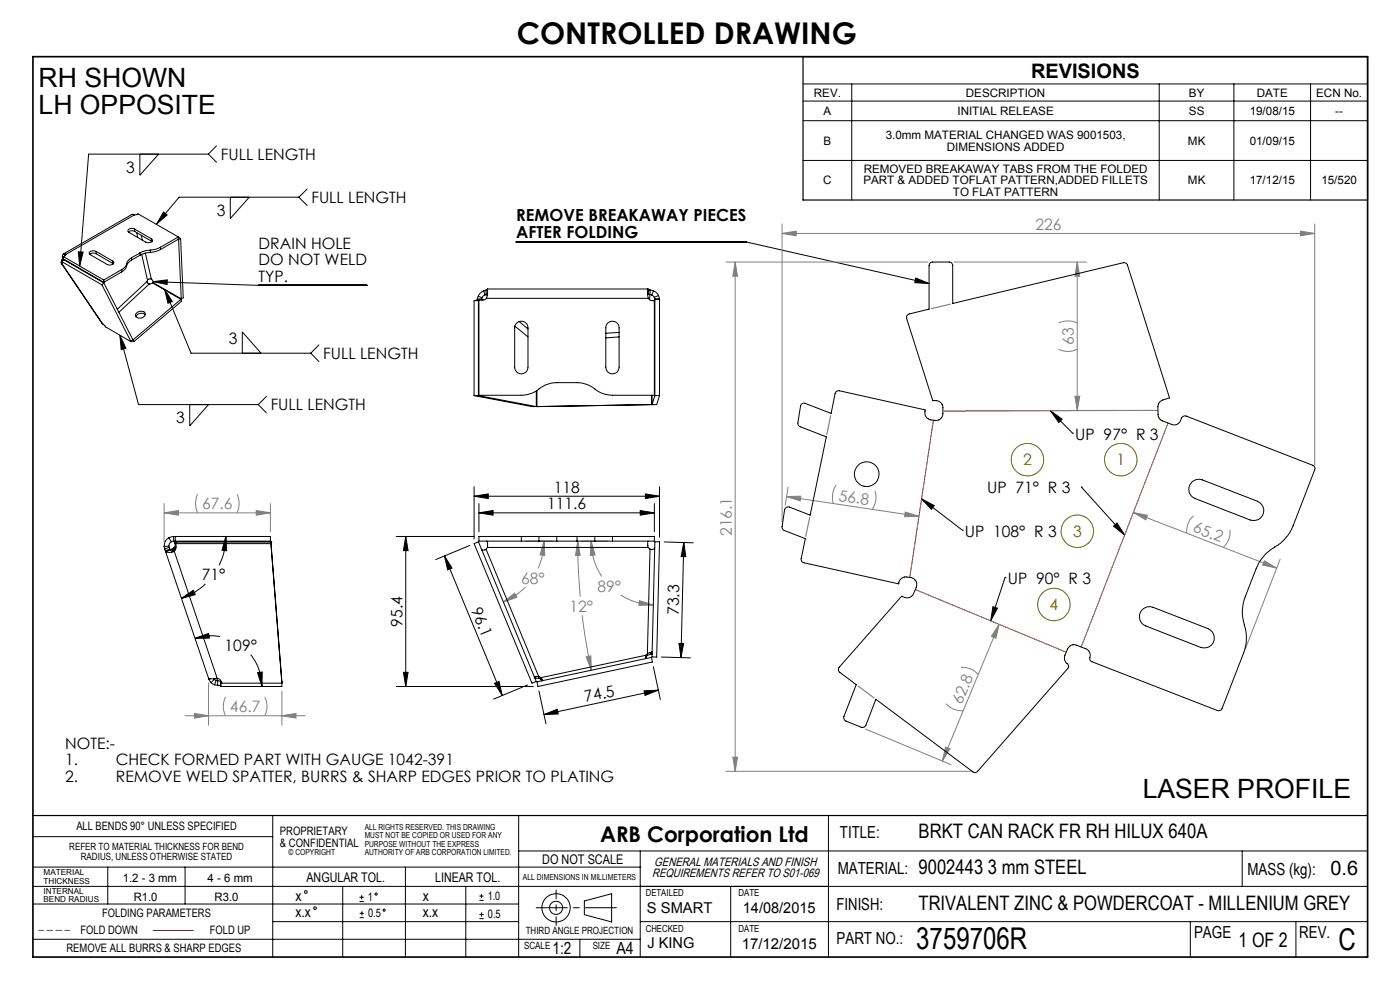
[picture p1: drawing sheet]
<svg xmlns="http://www.w3.org/2000/svg" width="297mm" height="210mm" viewBox="0 0 297 210" stroke-linecap="round" stroke-linejoin="round" font-family="sans-serif">
<g fill="none" stroke="#000" stroke-width=".21">
<path d="M170.4 17.8h119.7M180.7 17.8v24.6M245.9 17.8v24.6M261.8 17.8v24.6M278 17.8v24.6M29.7 32.7v4.5l4-4.5M44.2 32.7h-25.4l-1.9 23.7M44.2 32.7l1.7 1.7M45.9 30.9l-1.7 1.8M170.4 21.4h119.7M170.4 25.6h119.7M170.4 34h119.7"/>
<path d="M16.6 53.4l1 .1-.7 2.9zM32.5 59.8l3-.4v1zM32.5 59.8l22.3 .7h23.1M34.7 45l.8 .6-2.3 2zM48.9 41.8v4.5l4-4.5M63.4 41.8h-25.4l-4.8 5.8M63.4 41.8l1.8 1.8M65.2 40.1l-1.8 1.7M109.5 51.3h48.8l38.8 8.8M194.3 59l2.8 1.1-3-.1zM25.4 71.1l1.3 2.8-1 .2zM25.4 71.1l4 14.7h25.4"/>
<path d="M34.9 61.4l1.6 2.6-.9 .3zM34.9 61.4l5.6 13.5h25.4M51.4 74.9v-4.5l4 4.5M65.9 74.9l1.8 1.8M67.7 73.2l-1.8 1.7M40.3 85.8v4.5l3.9-4.5M54.8 85.8l1.7 1.8M56.5 84.1l-1.7 1.7M222.8 87.1l4.7 4.8M222.8 87.1l2.5 1.8-.7 .7zM227.5 91.9h.1M47.9 113.8l.2 3-1-.1z"/>
<path d="M47.9 113.8a13.4 13.4 0 0 1-1.4 6.1M84.1 113.8h16.5M86.1 113.8l.5 3h-1zM86.1 113.8v31.8M94.3 117.9l1.6 2.6-.9 .4zM94.3 117.9l12.2 29.6M99.7 115.7l-7.3 3M100.6 105.3l3-.5v1zM100.6 103.2v11.1M100.6 105.3h39.3M101.6 108.8l3-.5v1zM101.6 106.8v6"/>
<path d="M101.6 108.8h37.2M135.8 108.3l3 .5-3 .5zM136.9 104.8l3 .5-3 .5zM138.8 106.8v6M139.9 103.2v10.7M140.9 115l6.2 .1M145.1 115.1l-.6 24.4M145.1 115.1l.4 3h-1zM195.5 105.8l2.7 1.4-.6 .8zM195.5 105.8l8.7 6.7M204.2 112.5h.1M229.4 103.3h.1"/>
<path d="M229.4 103.3l9.2 10.2M236.2 111.6l.8-.7 1.6 2.6zM38.5 126.9l2.5-1.7 .4 .9zM41.4 135.4l2.8-1 .2 1zM43.6 123.9a12.5 12.5 0 0 1-5.1 3M46.7 135a11.3 11.3 0 0 0-5.3 .4M53.2 138.9a10.7 10.7 0 0 1 2.4 6.7M140.3 139.4l6.2 .2M144 136.5h1l-.5 3zM210.6 128.7l1 .3-1.4 2.7zM213.2 122.5h.1M213.2 122.5l-3 9.2"/>
<path d="M54.6 142.7l1-.2v3.1zM84.1 145.6h29M85.6 142.6h1l-.5 3zM104.9 144.9l1-.3 .6 2.9zM111.9 145.3l-7.2 3M114.3 146.6l1.5 6.9M115.4 151.6l2.8-1.1 .2 .9zM136.6 146.5l3.1-.1-2.9 1.1zM138.6 141.4l1.5 7M139.7 146.4l-24.3 5.2M7 177.5h50.9M57.9 173v30"/>
<path d="M110 173v30M175.8 173v30M7 188h283.1M7 199.2h128.8M7.1 183.9h128.7M7.1 191.8h102.9M22.9 183.9v7.9M39.3 183.9v7.9M57.9 195.5h52.1M72.7 188v15M76.3 191.2h.9M76.3 190.3h.9"/>
<path d="M76.3 194.7h.9M76.3 193.7h.9M76.7 189.9v.9M76.8 193.3v.9M86 183.9v19.1M98.8 188v15M101.7 194.9h.9M101.7 194h.9M101.7 191h.9M101.7 190.1h.9M102.1 189.6v.9M102.2 193.5v.9"/>
<path d="M110 180.5h180.1M123 199.2v3.8M124 191.1l5.8-1.5v6l-5.8-1.6zM135.8 180.5v22.5M135.8 195.5h154.3M155 188v15M252.5 195.5v7.5M263.5 180.5v7.5M274.9 195.5v7.5"/>
<circle cx="64.9" cy="189.2" r=".29"/>
<circle cx="66.8" cy="192.6" r=".29"/>
<circle cx="79.8" cy="189.6" r=".22"/>
<circle cx="81.5" cy="193.1" r=".22"/>
<circle cx="118" cy="192.6" r="3"/>
<circle cx="118" cy="192.6" r="1.38"/>
</g>
<g fill="none" stroke="#808000" stroke-width=".21">
<circle cx="218" cy="97.5" r="3.4"/>
<circle cx="237.8" cy="97.5" r="3.4"/>
<circle cx="228.5" cy="112.7" r="3.4"/>
<circle cx="223.6" cy="128.2" r="3.4"/>
</g>
<g fill="none" stroke="#808080" stroke-width=".21">
<path d="M154 55.6h42.8M156 55.6v108M156 55.6l.5 3h-1zM165.9 49.5l3-.5v1zM165.9 47.5v63.2M165.9 49.5h113M202.4 55.6h28.1M228.5 55.6l.6 3h-1.1zM228.5 55.6v31.5M275.9 49l3 .5-3 .5zM278.9 47.5v51.2M224.6 74.1a4.5 4.5 0 0 0 3.9 0"/>
<path d="M224.6 68.5a4.5 4.5 0 0 1 3.9 0M226.6 87.1h18.1M228 84.1h1.1l-.6 3zM34.8 106.8v8.1M34.8 108.8h22.6M34.8 108.8l3.1-.5v1zM41.9 104.8a4.5 4.5 0 0 0 0 4M50.3 104.8a4.5 4.5 0 0 1 0 4M54.4 108.3l3 .5-3 .5zM57.4 106.8v6M111.6 114.8h5.8M115.4 114.8l.2 3-1-.1z"/>
<path d="M115.4 114.8a13.8 13.8 0 0 1-1.2 5.8M122.6 114.8l.5 3h-1zM122.6 114.8v4.4l.5 7.4M123.4 114.8h5.5M125.4 114.8l.8 2.9-1 .1zM125.4 114.8a13.5 13.5 0 0 0 2.2 7.5M166.9 105.3h3l-.1 .9zM166.9 105.3l28 4.2M167.2 103.3l-.6 3.9M177.4 102.9a4.5 4.5 0 0 0-.6 3.9M185.6 104.1a4.3 4.3 0 0 1-.6 3.9M192.1 108.6l2.8 .9-3 .1z"/>
<path d="M240.5 108.7l2.9 .6-.3 1zM240.5 108.7l30.3 11.8M253.2 109.4a4.4 4.4 0 0 0-1.4 3.7M260.9 112.4a4.5 4.5 0 0 1-1.4 3.7M268.2 118.9l2.6 1.6-2.9-.6zM271.6 118.6l-7.4 19M106.8 127.7l2.4-1.9 .4 .9zM111.4 124.5a13.2 13.2 0 0 1-4.6 3.2M123.5 130.6l.6 4.3 1.3 7.3M124.4 139.3l.9-.2 .1 3.1zM131.7 126.2a13.9 13.9 0 0 0 6.9 2.1M135.7 127.4l2.9 .9-3.1 .1z"/>
<path d="M211.9 132.4l-.6 3-1-.4zM211.9 132.4l-12 29M39.2 151.8h25.6M41.2 151.3l3 .5-3 .5zM44.2 144.9v8.9M47.8 147.8a4.5 4.5 0 0 0 0 4M56.2 147.8a4.5 4.5 0 0 1 0 4M59.8 146.6v7.2M59.8 151.8l3-.5v1zM183.6 154.6l18.2 7.6M200.6 158.5l.9 .3-1.6 2.6zM200.7 149.3a4.5 4.5 0 0 0 3.6 1.5"/>
<path d="M203.9 141.6h.3a4.4 4.4 0 0 1 3.3 1.5M154 163.6h52.4M155.5 160.6h1l-.5 3z"/>
</g>
<path d="M170.4 12h119.7v30.4h-119.7zM7 173h283.1" fill="none" stroke="#000" stroke-width=".25"/>
<path d="M113.7 192.6h17.1" fill="none" stroke="#000" stroke-width=".21" stroke-dasharray="15.2 1.3 1.3 1.3" stroke-dashoffset="8.6"/>
<path d="M118 196.3v-7.5" fill="none" stroke="#000" stroke-width=".21" stroke-dasharray="15.2 1.3 1.3 1.3" stroke-dashoffset="13.4"/>
<path d="M7 12h283.1v191h-283.1z" fill="none" stroke="#000" stroke-width=".35"/>
<path d="M198 89.1l-5 33.4M245.6 87.1l-45.6 .1M247.8 89.7l-18.4 47.5M194.2 125.1l32 13.3M32.5 197.4h8.6" fill="none" stroke="#f00" stroke-width=".21"/>
<path d="M201.6 64.5l-4 1M176.2 88.2l-.8 4M171.8 109.8l-.9 4M182.1 145.5l3.3 2.6" fill="none" stroke="#808080" stroke-width=".25"/>
<path d="M14.8 197.4h-6.6" fill="none" stroke="#00f" stroke-width=".21" stroke-dasharray="1.3 .6" stroke-dashoffset=".2"/>
<g fill="#000">
<path d="M194.3 59l2.8 1.1-3-.1zM222.8 87.1l2.5 1.8-.7 .7zM210.6 128.7l1 .3-1.4 2.7z"/>
<path d="M32.5 59.8l3-.4v1zM34.7 45l.8 .6-2.3 2zM16.6 53.4l1 .1-.7 2.9zM34.9 61.4l1.6 2.6-.9 .3zM25.4 71.1l1.3 2.8-1 .2z"/>
<path d="M135.8 108.3l3 .5-3 .5zM101.6 108.8l3-.5v1z"/>
<path d="M145.1 115.1l.4 3h-1zM144 136.5h1l-.5 3z"/>
<path d="M195.5 105.8l2.7 1.4-.6 .8zM236.2 111.6l.8-.7 1.6 2.6z"/>
<path d="M54.6 142.7l1-.2v3.1zM41.4 135.4l2.8-1 .2 1zM38.5 126.9l2.5-1.7 .4 .9zM47.9 113.8l.2 3-1-.1zM100.6 105.3l3-.5v1zM136.9 104.8l3 .5-3 .5z"/>
<path d="M85.6 142.6h1l-.5 3zM86.1 113.8l.5 3h-1z"/>
<path d="M104.9 144.9l1-.3 .6 2.9zM94.3 117.9l1.6 2.6-.9 .4z"/>
<path d="M136.6 146.5l3.1-.1-2.9 1.1zM115.4 151.6l2.8-1.1 .2 .9z"/>
</g>
<g fill="#808080">
<path d="M59.8 151.8l3-.5v1zM41.2 151.3l3 .5-3 .5z"/>
<path d="M34.8 108.8l3.1-.5v1zM54.4 108.3l3 .5-3 .5zM125.4 114.8l.8 2.9-1 .1zM135.7 127.4l2.9 .9-3.1 .1zM122.6 114.8l.5 3h-1zM124.4 139.3l.9-.2 .1 3.1zM106.8 127.7l2.4-1.9 .4 .9zM115.4 114.8l.2 3-1-.1zM165.9 49.5l3-.5v1zM275.9 49l3 .5-3 .5z"/>
<path d="M200.6 158.5l.9 .3-1.6 2.6zM211.9 132.4l-.6 3-1-.4z"/>
<path d="M156 55.6l.5 3h-1zM155.5 160.6h1l-.5 3zM228.5 55.6l.6 3h-1.1zM228 84.1h1.1l-.6 3z"/>
<path d="M240.5 108.7l2.9 .6-.3 1zM268.2 118.9l2.6 1.6-2.9-.6z"/>
<path d="M166.9 105.3h3l-.1 .9zM192.1 108.6l2.8 .9-3 .1z"/>
</g>
<g fill="none" stroke="#000" stroke-width=".21">
<path d="M13 55.9l8.8 12.8M13.1 55.3v.6M13.1 55.9l.1 .1M13.1 55.5l.1 .5M13.1 55.5l8.5 4.9M13.1 55.5l.4-.4 8.5 4.9M13.2 56l8.6 12.7M13.2 55l-.1 .3M13.2 55l.2 .1M13.2 56h.1M13.2 54.5l.1 .2M13.2 55.8l-.1 .1"/>
<path d="M13.2 54.5l.2 .1M13.2 55.3h-.1M13.3 54.7l-.1 .3M13.3 54.7l.1 .1M13.4 54.4l8.6 5M13.4 54.4v.5l8.6 5M13.5 55.1h.1M13.6 55.1h.1M13.6 55v.1M13.7 53.8l.3 .2M13.7 53.8l-.4 .2-.1 .5M13.7 53.8l.1 .4"/>
<path d="M14 54l-.1 .2-.5 .2M20.4 53.3a.97 .97 0 0 0-1.5 .5l.3 .2 3.5 2.1a.97 .97 0 0 0 1.5-.4l-.3-.3M20.4 53.8a1.26 1.26 0 0 0-1.3 .1M20.4 53.3l3.5 2.1M20.4 53.3v.5M20.4 53.8l3.5 2.1M22 60l6.2 12.1-.4 .4M22 60l-.4 .4M22 59.4v.5M23.9 55.9l.2 .1M23.9 55.4v.5M25.8 57.2l-3.8 2.2"/>
<path d="M25.8 57.7l-3.8 2.2M25.8 57.2v.5M26.8 55.9a1.83 1.83 0 0 1-1 1.3M26.8 56.4a1.83 1.83 0 0 1-1 1.3M26.8 55.9v.5M27.9 54.7a2.22 2.22 0 0 0-1.1 1.2M27.9 55.2a2.22 2.22 0 0 0-1.1 1.2M27.9 54.7v.5M28.5 45.6l.8-.2 8.5 4.9M28.5 45.6l-.6-.1-14.4 8.4M28.5 45.6l-14.5 8.4M28.6 48.6l-.2-.1a.8 .8 0 0 0-1.2 .6l3.7 2.3a.97 .97 0 0 0 1.4-.5l-.2-.2"/>
<path d="M28.6 49.1l-.2-.1a1.18 1.18 0 0 0-1.2 .2M28.6 48.6l3.5 2.1M28.6 48.6v.5M28.6 49.1l3.5 2M29 49.3l.2 1.1M29.7 53.6l-1.8 1.1M29.7 53.6v.5M29.7 54.1l-1.8 1.1M30 49.9l.2 1M30.1 54l1.2 5.4M30.8 53.7l1.3 5.5M31.2 59.7l.1 .3 .3 .2"/>
<path d="M31.2 59.7l-6.3 5.9M31.3 59.4l-.1 .3M31.9 53l-1.2 .2-1 .4M31.9 53.5l-1.2 .2-1 .4M31.9 53v.5M32.1 51.1l.1 .2M32.1 59.2l.4 .8 6 3.4M32.1 59.2h-.5l-.3 .2M32.1 50.7v.4M34 52.4l-.9 .5-1.2 .1M34 52.9l-.9 .4-1.2 .2M34 52.4v.5"/>
<path d="M37.8 50.3l-3.8 2.1M37.8 50.3v.5M37.8 50.8l-3.8 2.1M37.8 50.8h.1M37.8 50.3l.5 .3M37.9 50.8l.6 12.6M38.3 50.6l-.4 .2M38.3 50.6l.6 12.6-.4 .2M197.3 55.8l.4-.2h3.7a.72 .72 0 0 1 .7 .7v8.1l36.2-8.7a.75 .75 0 0 1 .9 .5l8.9 28.2-1.7 .6a1.45 1.45 0 0 0-.8 1.3l.1 1.8 .3 .8 .6 .4 1.9 .7a1.66 1.66 0 0 0 2.2-1.4l.5-.4 .4 .1 26.9 10.4a.71 .71 0 0 1 .4 1l-4.6 11.8a9.6 9.6 0 0 1-4.5 5l-1.2 .9-1.4 1.8-3 7.4a9.4 9.4 0 0 0 0 6.7l.2 2.3-.3 2.3-4.8 12.4a.76 .76 0 0 1-1 .4l-26.7-10.3a.85 .85 0 0 1-.3-1.3 1.54 1.54 0 0 0-1-1.5l-2.2-.8h-.7l-.8 .7-.7 1.5a1.79 1.79 0 0 0 .7 2v.7l-19.2 21.9a.69 .69 0 0 1-1 .1l-20.6-15.4-2.1 5.5a.76 .76 0 0 1-1 .5l-3.2-1.3a.86 .86 0 0 1-.5-1l2.6-6.8-3.4-2.6a.77 .77 0 0 1-.2-1.1l13.3-15a1.7 1.7 0 0 0 2.4-.3l.1-.3a2.86 2.86 0 0 0 .6-2.3l-.3-.6a2.86 2.86 0 0 0-2.1-.6 1.6 1.6 0 0 0-1.4 1.5l-20.1-4.5a.74 .74 0 0 1-.5-.9l.9-4.2-4.5-1.8a.74 .74 0 0 1-.5-.8l.5-3.5a.77 .77 0 0 1 1.1-.6l4.4 1.7 3.4-16.6-5.5-2.2a.76 .76 0 0 1-.5-.8l.5-3.6a.71 .71 0 0 1 1-.5l5.5 2.1 .9-4.2a.81 .81 0 0 1 .9-.6l18.2 4.1a1.57 1.57 0 0 0 1.2 2.1 2.44 2.44 0 0 0 1.8-.1l.5-.4a2.89 2.89 0 0 0 .2-2.1 1.49 1.49 0 0 0-1.5-1.5h-.6l-5.6-17.5a.75 .75 0 0 1 .6-.9l4.2-1v-9.3zM21.6 60.4l6.2 12.1M21.8 68.7l.6 .6 5.4 3.2M28 72.3l.4 .2"/>
<path d="M28.2 72l.1 .1M28.3 72.1l.1 .4M29 66.4a1.04 1.04 0 0 1 1-.4 1.04 1.04 0 0 1 .8 .7 1.16 1.16 0 0 1-1 .8 1.16 1.16 0 0 1-1-.6zM30.8 66.8a1.25 1.25 0 0 0-1.9 .4M31.6 60.2l.7-.2 6.1 3.5M31.6 60.2l-6.4 6M38.4 63.5l-10.1 8.6M38.4 63.5l.1 .4-10.1 8.6M101.2 63.4l-.2 .4M101.2 63.4h1M101.5 62.9l-.3 .5M101.5 62.9l.8 .2"/>
<path d="M101.5 63.8v20.1M101.6 63.8h-1v20.1M102.2 63.4l-.1 .2M102.2 63.4l.2 .2M102.3 63.1l-.1 .3M102.6 61.7a2.03 2.03 0 0 0-1.1 1.2M102.6 61.7l.3 .9M102.9 62.6l-.6 .5M103.1 62.5l-.2 .1M103.1 61.5v1M103.1 62.5l.3 .2M103.1 61.5l-.5 .2"/>
<path d="M103.2 63.3l-.8 .3M103.2 63.3h34.3M103.4 62.3l-.3 .2M103.4 61.4l-.3 .1M103.4 62.3h.1M103.4 61.4v.9M103.4 62.3l-.2 1M103.4 61.3v1M103.4 61.3h34M103.4 61.3v.1M109.2 69.2l2.8 2.3M109.6 68.5a1.4 1.4 0 0 1 1.6-.3 1.4 1.4 0 0 1 .8 1.4v8.3a1.41 1.41 0 0 1-1.4 1.4 1.41 1.41 0 0 1-1.4-1.4v-8.3l.1-.6z"/>
<path d="M110.1 68.2l1.9 1.6M128.8 68.7a1.42 1.42 0 0 1 1.6-.5 1.42 1.42 0 0 1 .9 1.4v8.3a1.41 1.41 0 0 1-1.4 1.4 1.41 1.41 0 0 1-1.4-1.4v-8.3zM131.3 70.5l-2.8 .2M131.3 71.5l-2.8 .2M137.4 61.3l.1 2M137.4 61.3h.1M137.4 62.3h.1M137.4 61.3l.1 .1M137.5 62.3l.4 .2M137.5 61.4l.4 .1M137.5 61.4v.9M137.5 63.3l.5 .4 .8 .1v20h-8.9a7 7 0 0 1-4.6-1.9l-1.9-.7h-5.3a7 7 0 0 0-4.6 1.9l-1.4 .5-1.5 .2h-9v-20.2h.8"/>
<path d="M137.9 62.5l.4 .1M137.9 61.5l.7 .2M137.9 61.5v1M137.9 62.5l-.1 1.1M138.3 62.6l.5 .5M138.6 61.7l.8 .5 .3 .5M138.6 61.7l-.3 .9M138.8 63.1l.1 .3M138.9 63.4v.2M138.9 63.4l-.1 1.1M138.9 63.4h1M139.7 62.7l.2 .7"/>
<path d="M139.7 62.7l-.9 .4M139.9 63.4v.1M139.9 63.5h-1v20.4M139.9 63.5v20.4M100.6 83.9h.9M100.6 83.9l12.3 2.3h.9M101.5 83.9l12.3 2.3M113.8 82.9v3.3M113.9 86.2h.2M113.9 82.8v3.4M138.2 83.8v2h1.1l.6-1.9M138.3 83.8v2l.6-1.9"/>
<path d="M138.4 85.8h.1M138.4 85.8l-24.5 .4M138.9 83.9h1M34.8 115.9l.1 .5M34.9 116.4l.2 .4M35.1 116.8l.1 .2M35.1 116.8l9.1 27.1M35.2 117l1.2 .1M35.8 115.8l.1 .3M35.8 114.1a1.99 1.99 0 0 0-1 1.8M35.8 114.1l.5 .8M35.8 115.8l-1 .1"/>
<path d="M35.9 116.1l.1 .4M35.9 116.1l-1 .3M36 116.5l.1 .2M36 116.5l-.9 .3M36.1 116.7h.6M36.1 116.7l-.9 .3M36.3 114.9l-.4 .4-.1 .5M36.7 116.7l-.3 .4M36.8 116.3l-.3 .1M36.8 113.8h.4M36.8 114.8h.4M36.8 113.8l-1 .3"/>
<path d="M36.8 114.8l-.5 .1M36.8 113.8v1M36.9 116.2l-.6 .3h-.3M36.9 116.2l.1 .3M37 116.9l-.6 .2M37 116.5l-.3 .2M37 116.9l9.1 27M37 116.5v.4M37 114.9h.1M37 114.9h20.5M37 114.9l.1 .3M37.1 115.2l.1 .5-.3 .5"/>
<path d="M37.1 115.2l.1 .3M37.1 115.2h.1M37.2 113.8h20.2v1h-20.2M37.2 113.8v1M37.3 114.9v1.5l-.3 .5M37.3 115.8l-.3 .7M37.3 115.3h20.2M57.5 115.3l2.3 29.6h-12.7a1.19 1.19 0 0 0-1-1M57.5 114.9h.1M57.5 114.9v.4M57.5 114.9l2.3 30.7h-13M100.6 115.3l.9-.4 12.3 29.7-.9 .3z"/>
<path d="M103.1 116.5l-.7 .2-.2-.2M103.1 116.5l11.2 27M103.2 114.8a.54 .54 0 0 1 .2 .8v.5M103.4 116.1l-.3 .4M103.4 116.1h34.1M110.6 114.8h3.7M110.6 113.8h3.7M110.6 113.8h-9v1h9M110.6 113.8v1M114.3 114.8h3.8M114.3 113.8h3.8M114.3 113.8v1"/>
<path d="M118.1 114.8h4.3M118.1 113.8h4.3M118.1 113.8v1M122.4 114.8h3.8M122.4 113.8h3.8M122.4 113.8v1M126.2 114.8h3.7M126.2 113.8h3.7M126.2 113.8v1M129.9 113.8h8.9v1h-8.9M129.9 113.8v1M137.4 115.7v.1"/>
<path d="M137.5 116.1l.4 .4M137.5 114.8l-.1 .1 .1 1.2M137.9 116.5l-.6 22.2M138.9 116.2l-.1 .2-.3 .1h-.6M138.9 114.9h1l-.6 24.5-1-.1zM252.8 102.3a2.11 2.11 0 0 1 2.3-.5l11.6 4.5a2.13 2.13 0 0 1 1.3 2.8 2.13 2.13 0 0 1-2.8 1.2l-11.7-4.5a2.1 2.1 0 0 1-.7-3.5zM137 139.7h.1M137.1 139l-.1 .7M137.1 139.3l-.1 .4M137.1 139l-22.4 4.7M137.1 139v.3M137.3 138.7l-.2 .3"/>
<path d="M137.3 139l-.2 .3M137.3 138.7v.3M137.8 138.5l.5 .2-1 .3M137.8 138.5l-.5 .2M138.3 138.3l-.5 .2M242.4 129.3a2.11 2.11 0 0 1 2.2-.5l11.7 4.5a2.14 2.14 0 0 1 1.2 2.8 2.14 2.14 0 0 1-2.8 1.2l-11.6-4.5a2.1 2.1 0 0 1-.7-3.5zM44.2 143.9l.5 .1 1.4-.1M44.2 143.9l.1 .2M44.3 144.1l.5 .7M44.6 144l-.3 .1M44.8 144.8l.7 .5M45.4 144l.1 .1"/>
<path d="M45.5 144.1l.4 .2M45.5 144.1l-.7 .7M45.5 145.3l.7 .1M45.9 144.3l.3 .1M45.9 144.3l-.4 1M46 143.9l.2 .5M46.2 144.4l.6 .2M46.2 145.4l.6 .1v.1M46.2 144.4v1M46.8 144.6h.2M46.8 144.6v1M59.8 144.6h.1"/>
<path d="M113.4 143.5h.1M113.4 143.5h.4M113.8 143.5h.5M113.8 143.5l-.3 .4M113.9 144.6l24.3-5.2 .2 1-24.3 5.2zM114.3 143.9h-.8M114.3 143.5l.4 .2M114.3 143.9l.4 .2M114.3 143.5v.4M114.7 143.7l.3 .4M114.7 144.1l.2 .3M114.7 143.7v.4"/>
<path d="M115 144.1l.1 .2M115 144.1v.3M115.1 144.3l-.1 .1M115.1 144.3h.1"/>
<circle cx="183.9" cy="100.6" r="2.64"/>
</g>
<g font-size="6.3">
<text x="109.6" y="9.4">CONTROLLED DRAWING</text>
<text x="194.4" y="201.4">3759706R</text>
<text x="284" y="201.6">C</text>
</g>
<g font-size="5.6">
<text x="8.2" y="18.4">RH SHOWN</text>
<text x="8.2" y="24.1">LH OPPOSITE</text>
<text x="242.4" y="169.3">LASER PROFILE</text>
</g>
<text font-size="4.6" x="127.3" y="178.7">ARB Corporation Ltd</text>
<g font-size="4.2">
<text x="218.7" y="16.5">REVISIONS</text>
<text x="194.9" y="177.8">BRKT CAN RACK FR RH HILUX 640A</text>
<text x="194.9" y="185.4">9002443 3 mm STEEL</text>
<text x="282.2" y="185.6">0.6</text>
<text x="194.9" y="193">TRIVALENT ZINC &amp; POWDERCOAT - MILLENIUM GREY</text>
<text x="262.8" y="200.9">1 OF 2</text>
</g>
<g font-size="3.5">
<text x="109.5" y="46.9">REMOVE BREAKAWAY PIECES</text>
<text x="109.5" y="50.5">AFTER FOLDING</text>
<text x="178.2" y="177.8">TITLE:</text>
<text x="177.7" y="185.4">MATERIAL:</text>
<text x="264.7" y="185.6">MASS (kg):</text>
<text x="177.5" y="193">FINISH:</text>
<text x="117.2" y="202.3">1:2</text>
<text x="130.8" y="202.3">A4</text>
<text x="177.5" y="200.2">PART NO.:</text>
<text x="253.3" y="198.9">PAGE</text>
<text x="275.6" y="198.9">REV.</text>
</g>
<g font-size="3.3">
<text x="46.9" y="33.9">FULL LENGTH</text>
<text x="26.8" y="36.7">3</text>
<text x="46" y="45.8">3</text>
<text x="66.1" y="43.1">FULL LENGTH</text>
<text x="54.9" y="52.8">DRAIN HOLE</text>
<text x="54.9" y="56.3">DO NOT WELD</text>
<text x="54.9" y="59.8">TYP.</text>
<text x="48.5" y="73">3</text>
<text x="68.6" y="76.2">FULL LENGTH</text>
<text x="37.4" y="89.8">3</text>
<text x="57.4" y="87.1">FULL LENGTH</text>
<text x="228.1" y="93.3">UP 97° R 3</text>
<text x="117.5" y="104.5">118</text>
<text x="209.4" y="104.6">UP 71° R 3</text>
<text x="116.1" y="108.1">111.6</text>
<text x="204.7" y="113.8">UP 108° R 3</text>
<text x="42.8" y="123.1">71°</text>
<text x="213.8" y="123.8">UP 90° R 3</text>
<text x="99.9" y="129.5" transform="rotate(68 99.9 129.5)">96.1</text>
<text x="144" y="130.5" transform="rotate(-89 144 130.5)">73.3</text>
<text x="85.4" y="132.9" transform="rotate(-90 85.4 132.9)">95.4</text>
<text x="47.6" y="138.1">109°</text>
<text x="124.2" y="148.9" transform="rotate(-12 124.2 148.9)">74.5</text>
<text x="13.8" y="158.8">NOTE:-</text>
<text x="13.8" y="162.3">1.</text>
<text x="13.8" y="165.8">2.</text>
<text x="24.6" y="162.3">CHECK FORMED PART WITH GAUGE 1042-391</text>
<text x="24.6" y="165.8">REMOVE WELD SPATTER, BURRS &amp; SHARP EDGES PRIOR TO PLATING</text>
</g>
<g font-size="3.3" fill="#808080">
<text x="219.7" y="48.8">226</text>
<text x="227.8" y="73.1" transform="rotate(-90 227.8 73.1)">63</text>
<text x="177.8" y="106.2" transform="rotate(9 177.8 106.2)">56.8</text>
<text x="42.9" y="108.1">67.6</text>
<text x="155.3" y="113.7" transform="rotate(-90 155.3 113.7)">216.1</text>
<text x="252.9" y="112.7" transform="rotate(21 252.9 112.7)">65.2</text>
<text x="110.6" y="123.8">68°</text>
<text x="126.7" y="125.5">89°</text>
<text x="120.8" y="129.8">12°</text>
<text x="204" y="149.6" transform="rotate(-67 204 149.6)">62.8</text>
<text x="48.8" y="151.1">46.7</text>
</g>
<g font-size="3.3" fill="#808000">
<text x="217.1" y="98.7">2</text>
<text x="236.9" y="98.7">1</text>
<text x="227.6" y="113.9">3</text>
<text x="222.7" y="129.4">4</text>
</g>
<g font-size="3.2">
<text x="62.7" y="191.1">x</text>
<text x="89.7" y="191.2">x</text>
<text x="62.7" y="194.6">x.x</text>
<text x="89.7" y="194.4">x.x</text>
<text x="137.2" y="193.6">S SMART</text>
<text x="157.6" y="193.6">14/08/2015</text>
<text x="137.3" y="201.1">J KING</text>
<text x="157.4" y="201.3">17/12/2015</text>
</g>
<g font-size="2.8">
<text x="115" y="183.2">DO NOT SCALE</text>
<text x="65" y="187.1">ANGULAR TOL.</text>
<text x="92.3" y="187.1">LINEAR TOL.</text>
</g>
<g font-size="2.6">
<text x="138.8" y="183.6">GENERAL MATERIALS AND FINISH</text>
<text x="138.4" y="186.1">REQUIREMENTS REFER TO S01-069</text>
</g>
<g font-size="2.5">
<text x="172.7" y="20.5">REV.</text>
<text x="204.9" y="20.5">DESCRIPTION</text>
<text x="252.2" y="20.5">BY</text>
<text x="266.6" y="20.5">DATE</text>
<text x="279.2" y="20.5">ECN No.</text>
<text x="174.7" y="24.4">A</text>
<text x="187.9" y="29.5">3.0mm MATERIAL CHANGED WAS 9001503,</text>
<text x="203.1" y="24.4">INITIAL RELEASE</text>
<text x="252.2" y="24.4">SS</text>
<text x="265.1" y="24.4">19/08/15</text>
<text x="283.3" y="24.4">--</text>
<text x="174.7" y="30.7">B</text>
<text x="200.9" y="31.9">DIMENSIONS ADDED</text>
<text x="252" y="30.7">MK</text>
<text x="265.1" y="30.7">01/09/15</text>
<text x="174.7" y="39.1">C</text>
<text x="183.2" y="39.1">PART &amp; ADDED TOFLAT PATTERN,ADDED FILLETS</text>
<text x="183.2" y="36.7">REMOVED BREAKAWAY TABS FROM THE FOLDED</text>
<text x="202.2" y="41.6">TO FLAT PATTERN</text>
<text x="252" y="39.1">MK</text>
<text x="265.1" y="39.1">17/12/15</text>
<text x="280.3" y="39.1">15/520</text>
<text x="16.2" y="176.1">ALL BENDS 90° UNLESS SPECIFIED</text>
<text x="59.4" y="177.1">PROPRIETARY</text>
<text x="59.4" y="179.6">&amp; CONFIDENTIAL</text>
<text x="26.1" y="187.1">1.2 - 3 mm</text>
<text x="28.4" y="191.2">R1.0</text>
<text x="44" y="187.1">4 - 6 mm</text>
<text x="45.5" y="191.2">R3.0</text>
<text x="78" y="191.2">1</text>
<text x="103.5" y="190.9">1.0</text>
<text x="21.7" y="194.6">FOLDING PARAMETERS</text>
<text x="78.1" y="194.6">0.5</text>
<text x="103.5" y="194.8">0.5</text>
<text x="14.1" y="201.8">REMOVE ALL BURRS &amp; SHARP EDGES</text>
<text x="17.1" y="198.1">FOLD DOWN</text>
<text x="44.5" y="198.1">FOLD UP</text>
</g>
<g font-size="2.1">
<text x="14.7" y="180.4">REFER TO MATERIAL THICKNESS FOR BEND</text>
<text x="17.2" y="182.5">RADIUS, UNLESS OTHERWISE STATED</text>
<text x="137" y="190.1">DETAILED</text>
<text x="156.7" y="190.1">DATE</text>
<text x="137" y="197.6">CHECKED</text>
<text x="156.7" y="197.6">DATE</text>
<text x="111.2" y="201.4">SCALE</text>
<text x="111.5" y="198.2">THIRD ANGLE PROJECTION</text>
<text x="125.7" y="201.4">SIZE</text>
</g>
<g font-size="1.8">
<text x="77.4" y="176.1">ALL RIGHTS RESERVED. THIS DRAWING</text>
<text x="77.4" y="177.9">MUST NOT BE COPIED OR USED FOR ANY</text>
<text x="77.4" y="179.6">PURPOSE WITHOUT THE EXPRESS</text>
<text x="9.2" y="185.7">MATERIAL</text>
<text x="61.2" y="181.4">© COPYRIGHT</text>
<text x="77.4" y="181.4">AUTHORITY OF ARB CORPORATION LIMITED.</text>
<text x="9.2" y="189.7">INTERNAL</text>
<text x="9.2" y="191.4">BEND RADIUS</text>
<text x="9.2" y="187.5">THICKNESS</text>
<text x="110.9" y="186.6">ALL DIMENSIONS IN MILLIMETERS</text>
</g>
</svg>
